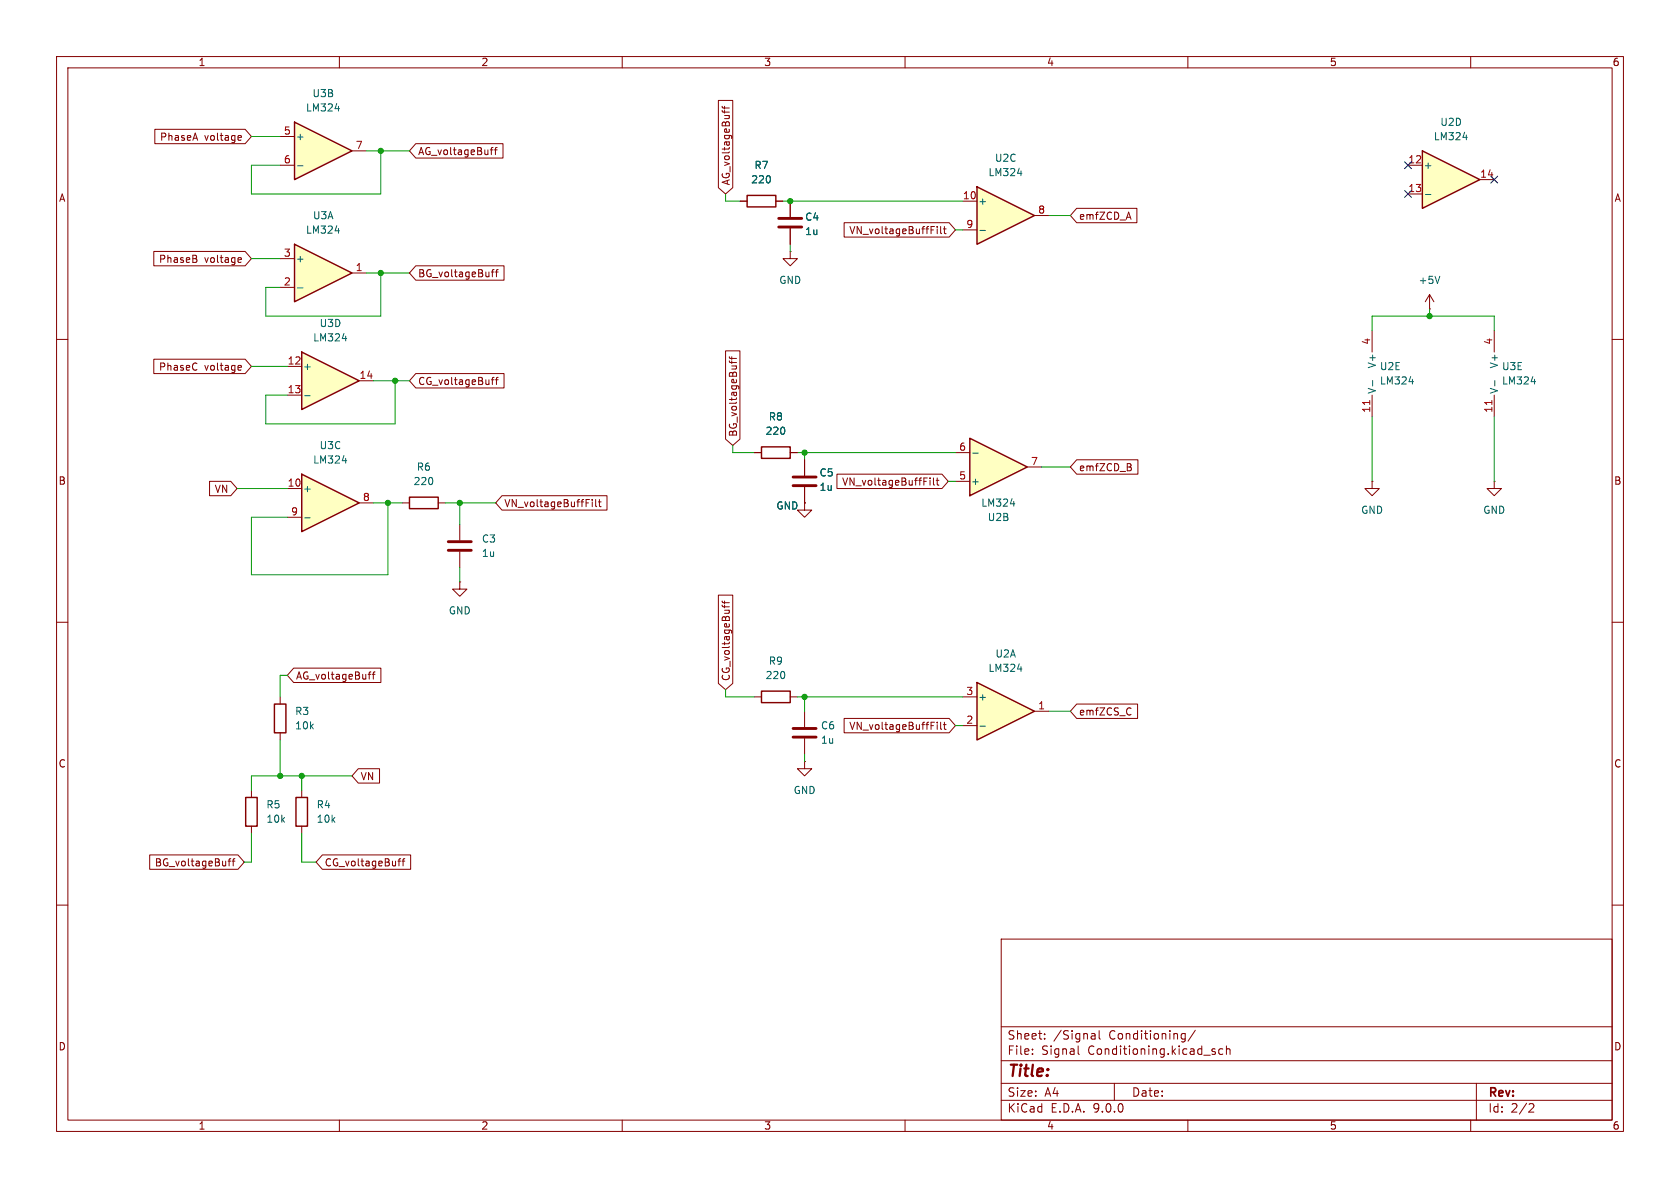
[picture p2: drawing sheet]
<svg xmlns="http://www.w3.org/2000/svg" width="297mm" height="210mm" viewBox="0 0 297 210" stroke-linecap="round" stroke-linejoin="round" font-family="sans-serif">
<g fill="none" stroke="#840000" stroke-width=".18">
<path d="M10 10h277v190h-277zM12 12h273v186h-273zM60 10v2M110 10v2M160 10v2M210 10v2M260 10v2M130.8 35.6h1.3M137.2 35.6h1.2M10 60h2M285 60h2M142.2 81.3v2.8"/>
<path d="M142.2 86.1v2.8M10 110h2M285 110h2M44.4 139.7v1.3M44.4 146.1v1.2M10 160h2M177 166h108v32h-108zM285 160h2M60 198v2M110 198v2M160 198v2M177 194.5h108"/>
<path d="M177 191.5h108M177 187.5h108M177 181.5h108M182.5 186.3v.1M182.5 185.5v.1M184.7 183.6v.1M184.7 182.8v.1M190.6 184.9v1.3l.2 .2M193.1 182.7h.3l.2 .2v.8M193.6 183.6l-.5 .1M193.6 183.1h-.5M194.3 182.2v1.3l.2 .2"/>
<path d="M197 191.5v3M209 182.8h.5M209 183.6h.5M209.5 182.7v1.2l-.1 .2-.4 .1M210 198v2M211.3 182.1l-1.3 2M214.5 185.9l.3 .1 .1 .2-.2 .2h-.3M214.5 185.4l.3 .1M216.2 185.5l-.5-.1-.2 .3v.4l.1 .2h.6M216.8 185.5l.2-.1 .4 .1 .1 .9M216.8 184.9v1.5M260 198v2"/>
<path d="M261 191.5v6.5M270.5 195.1l.5 .1 .2 .3-1 1.1h1"/>
</g>
<path d="M132.1 34.5h5.1v2.1h-5.1zM43.4 141h2.1v5.1h-2.1z" fill="none" stroke="#840000" stroke-width=".25"/>
<path d="M140.2 84.3h4.1M140.2 85.9h4.1" fill="none" stroke="#840000" stroke-width=".51"/>
<path d="M52.1 43.2l10.1 5.1-10.1 5z" fill="#ffffc2"/>
<path d="M52.1 43.2l10.1 5.1-10.1 5zM134.6 79h5.1v2h-5.1z" fill="none" stroke="#840000" stroke-width=".25"/>
<path d="M49.5 45.7h2.6M49.5 50.8h2.6M62.2 48.3h2.6M133.3 80h1.3M139.7 80h1.3M142.2 88.9v1.3h1.3l-1.3 1.2-1.2-1.2h1.2M142.2 88.9h.1" fill="none" stroke="#840000" stroke-width=".18"/>
<path d="M52.6 50.9h1M59.2 40.8h.8" fill="none" stroke="#006464" stroke-width=".18"/>
<path d="M172.7 33l10.2 5.1-10.2 5.1z" fill="#ffffc2"/>
<path d="M172.7 33l10.2 5.1-10.2 5.1zM134.6 122.2h5.1v2h-5.1z" fill="none" stroke="#840000" stroke-width=".25"/>
<path d="M170.2 35.6h2.5M182.9 38.1h2.5M170.2 40.6h2.5M133.3 123.2h1.3M139.7 123.2h1.3M142.2 134.6v1.3h1.3l-1.3 1.3-1.2-1.3h1.2M142.2 134.6h.1M142.2 125.7v2.8M142.2 130.6v2.8" fill="none" stroke="#840000" stroke-width=".18"/>
<path d="M179.9 30.6h.8M173.2 40.7h1" fill="none" stroke="#006464" stroke-width=".18"/>
<path d="M140.2 128.8h4.1M140.2 130.3h4.1" fill="none" stroke="#840000" stroke-width=".51"/>
<path d="M53.3 62.2l10.2 5.1-10.2 5.1z" fill="#ffffc2"/>
<path d="M53.3 62.2l10.2 5.1-10.2 5.1z" fill="none" stroke="#840000" stroke-width=".25"/>
<path d="M252.7 54.6h.1M252.7 52.1l-.7 1.2M252.7 52.1l.8 1.2M252.7 52.1v2.5M50.8 64.8h2.5M50.8 69.9h2.5M63.5 67.3h2.5" fill="none" stroke="#840000" stroke-width=".18"/>
<path d="M60.5 59.8h.8M254.5 48.8l-.4 1.3M53.9 69.9h.9" fill="none" stroke="#006464" stroke-width=".18"/>
<path d="M251.5 26.7l10.1 5.1-10.1 5z" fill="#ffffc2"/>
<path d="M251.5 26.7l10.1 5.1-10.1 5z" fill="none" stroke="#840000" stroke-width=".25"/>
<path d="M248.9 29.2h2.6M248.9 34.3h2.6M261.6 31.8h2.6" fill="none" stroke="#840000" stroke-width=".18"/>
<path d="M252 34.4h1M258.6 24.3h.8" fill="none" stroke="#006464" stroke-width=".18"/>
<path d="M172.7 120.7l10.2 5-10.2 5.1z" fill="#ffffc2"/>
<path d="M48.5 124.5h2v5h-2zM172.7 120.7l10.2 5-10.2 5.1z" fill="none" stroke="#840000" stroke-width=".25"/>
<path d="M139.7 35.6v2.8M139.7 44.5v1.2h1.3l-1.3 1.3-1.3-1.3h1.3M139.7 44.5h.1M139.7 40.4v2.8M81.3 92.7v2.8M81.3 97.5v2.8M49.5 123.2v1.3M49.5 129.5v1.3M170.2 123.2h2.5M170.2 128.3h2.5M182.9 125.7h2.5" fill="none" stroke="#840000" stroke-width=".18"/>
<path d="M179.9 118.3h.8M173.2 128.4h1" fill="none" stroke="#006464" stroke-width=".18"/>
<path d="M137.7 38.6h4M137.7 40.1h4M79.2 95.8h4.1M79.2 97.3h4.1" fill="none" stroke="#840000" stroke-width=".51"/>
<path d="M171.4 77.5l10.2 5.1-10.2 5z" fill="#ffffc2"/>
<path d="M171.4 77.5l10.2 5.1-10.2 5z" fill="none" stroke="#840000" stroke-width=".25"/>
<path d="M168.9 85.1h2.5M168.9 80h2.5M181.6 82.6h2.5" fill="none" stroke="#840000" stroke-width=".18"/>
<path d="M172 80.1h.9M178.6 89.1h.8" fill="none" stroke="#006464" stroke-width=".18"/>
<path d="M53.3 83.8l10.2 5.1-10.2 5.1z" fill="#ffffc2"/>
<path d="M53.3 83.8l10.2 5.1-10.2 5.1zM72.4 87.9h5.1v2h-5.1z" fill="none" stroke="#840000" stroke-width=".25"/>
<g fill="none" stroke="#840000" stroke-width=".18">
<path d="M242.6 58.4v3.8M264.2 58.4v3.8M242.6 69.9v3.8M264.2 69.9v3.8M50.8 86.4h2.5M50.8 91.4h2.5M63.5 88.9h2.5M71.1 88.9h1.3M77.5 88.9h1.2M242.6 85.1v1.3h1.2l-1.2 1.2-1.3-1.2h1.3M242.6 85.1h.1M264.2 85.1v1.3h1.2l-1.2 1.2-1.3-1.2h1.3"/>
<path d="M264.2 85.1h.1M81.3 102.9v1.2h1.2l-1.2 1.3-1.3-1.3h1.3M81.3 102.9h.1"/>
</g>
<path d="M242.7 67.3v.9M249.1 67.5h.8M264.3 67.3v.9M270.7 67.5h.8M53.9 91.5h.9M60.5 81.4h.8" fill="none" stroke="#006464" stroke-width=".18"/>
<path d="M242.2 70.8v.7M263.7 70.8v.7" fill="none" stroke="#a90000" stroke-width=".18"/>
<path d="M52.1 21.6l10.1 5.1-10.1 5.1z" fill="#ffffc2"/>
<path d="M52.1 21.6l10.1 5.1-10.1 5.1zM52.3 141h2.1v5.1h-2.1z" fill="none" stroke="#840000" stroke-width=".25"/>
<g fill="none" stroke="#840000" stroke-width=".18">
<path d="M127 17.8h2.5v15.4l-1.2 1.1-1.3-1.1zM127.7 18.8l.2 .3h1M127.7 19.5l.2 .3h1M128.1 18.8v.5M128.1 19.5v.5M27.4 22.9h15.9l1.1 1.2-1.1 1.3h-15.9zM42.3 24h.3l.1 .3-.6 .1M42.6 24.7l-.3 .1M49.5 24.1h2.6M49.5 29.2h2.6M62.2 26.7h2.6M73.5 25.4h15.4v2.5h-15.4l-1.1-1.2z"/>
<path d="M86.7 26.5h.5M87.2 26.1l-.3 .2v1M87.4 26.5h.5M87.9 26.1l-.3 .2v1M130.8 35.6h1.3M137.2 35.6h1.2M139.7 35.6v2.8M149.2 39.4h18.6l1.1 1.2-1.1 1.3h-18.6zM190.3 36.8h10.7v2.6h-10.7l-1.1-1.3zM27.2 44.4h16.1l1.1 1.3-1.1 1.3h-16.1zM34.7 45.8l.1 .2-.1 .3M34.7 45.2v.4"/>
<path d="M42.3 45.5l.3 .1 .1 .2-.6 .2M42.6 46.3l-.3 .1M73.5 47h15.6v2.5h-15.6l-1.1-1.2zM86.9 48.1h.4M87.3 47.7l-.3 .1v1.1M87.6 48.1h.5M88.1 47.7l-.3 .1v1.1M139.7 40.4v2.8M165.7 40v.2M165.7 40.5v.8M166.3 40v1.1l.2 .2M166.8 40.5h.5"/>
<path d="M167 40v1.1l.3 .2M27.2 63.5h16.1l1.1 1.3-1.1 1.2h-16.1zM42.3 64.6l.3 .1 .1 .2-.6 .1M42.6 65.4h-.3M73.5 66h15.6v2.6h-15.6l-1.1-1.3zM86.9 67.1h.4M87.3 66.7l-.3 .2v1.1M87.6 67.1h.5M88.1 66.7l-.3 .2v1.1M128.3 62h2.5v15.6l-1.3 1.1-1.2-1.1zM128.9 63.8l.2 .3h1.1M128.9 63.1l.2 .3h1.1"/>
<path d="M129.4 63.1v.4M129.4 63.8v.5M37 85.1h3.8l1.1 1.3-1.1 1.2h-3.8zM88.7 87.6h18.6v2.6h-18.6l-1.1-1.3zM104.7 88.3v.1M104.7 88.7v.9M105.3 88.3v1.1l.2 .2M105.8 88.7h.5M106 88.3v1.1l.3 .2M133.3 80h1.3M139.7 80h1.3M142.2 88.9h.1"/>
<path d="M142.2 81.3v2.8M142.2 86.1v2.8M148 83.8h18.5l1.1 1.3-1.1 1.3h-18.5zM164.4 84.5v.1M164.4 84.9v.9M165 84.5v1.1l.2 .2M165.5 84.9h.5M165.7 84.5v1.1l.3 .2M190.3 81.3h10.9v2.5h-10.9l-1.1-1.2zM200 82.7v.4M51.9 118.1h15.4v2.6h-15.4l-1.1-1.3zM65.1 119.2h.5"/>
<path d="M65.6 118.8l-.3 .2v1.1M65.8 119.2h.5M66.3 118.8l-.3 .2v1.1M127 105.2h2.5v15.6l-1.2 1.1-1.3-1.1zM127.7 107l.2 .3h1M127.7 106.2l.2 .3h1M128.1 106.2v.5M128.1 107v.4M53.3 139.7v1.3M63.3 135.9h3.8v2.5h-3.8l-1.1-1.2zM149.2 127h18.6l1.1 1.3-1.1 1.2h-18.6zM165.7 127.7v.1"/>
<path d="M165.7 128.1v.8M166.3 127.7v1.1l.2 .1M166.8 128.1h.5M167 127.7v1.1l.3 .1M190.3 124.5h10.8v2.5h-10.8l-1.1-1.3zM26.5 151.1h15.6l1.1 1.3-1.1 1.3h-15.6zM40.3 152.2h.5M40.8 151.8l-.3 .2v1.1M41 152.2h.5M41.5 151.8l-.3 .2v1.1M53.3 146.1v1.2M57 151.1h15.6v2.6h-15.6l-1.1-1.3z"/>
<path d="M70.4 152.2h.4M70.8 151.8l-.3 .2v1.1M71.1 152.2h.5M71.6 151.8l-.3 .2v1.1"/>
</g>
<path d="M59.2 19.2h.8M52.6 29.3h1" fill="none" stroke="#006464" stroke-width=".18"/>
<g fill="none" stroke="#009600" stroke-width=".18">
<path d="M44.4 24.1h5.1M64.8 26.7h7.6M67.3 26.7v7.6h-22.9v-5.1h5.1M128.3 34.3v1.3h2.5M138.4 35.6h31.8M185.4 38.1h3.8M44.4 45.7h5.1M64.8 48.3h7.6M67.3 48.3v7.6h-20.3v-5.1h2.5M139.7 43.2v1.3M168.9 40.6h1.3M242.6 58.4v-2.5h21.6v2.5"/>
<path d="M252.7 54.6v1.3M44.4 64.8h6.4M66 67.3h6.4M69.8 67.3v7.6h-22.8v-5h3.8M129.5 78.7v1.3h3.8M242.6 73.7v11.4M264.2 73.7v11.4M41.9 86.4h8.9M66 88.9h5.1M68.6 88.9v12.7h-24.2v-10.2h6.4M78.7 88.9h8.9M81.3 88.9v3.8"/>
<path d="M141 80h27.9M142.2 80v1.3M167.6 85.1h1.3M184.1 82.6h5.1M50.8 119.4h-1.3v3.8M81.3 100.3v2.6M49.5 130.8v6.4M53.3 137.2v2.5M62.2 137.2h-17.8v2.5M128.3 121.9v1.3h5M141 123.2h29.2M142.2 123.2v2.5"/>
<path d="M142.2 133.4v1.2M168.9 128.3h1.3M185.4 125.7h3.8M44.4 147.3v5.1h-1.2M53.3 147.3v5.1h2.6"/>
</g>
<path d="M248.3 33.7l1.2 1.2M248.3 28.6l1.2 1.2M249.5 33.7l-1.2 1.2M249.5 28.6l-1.2 1.2M263.6 31.1l1.2 1.3M264.8 31.1l-1.2 1.3" fill="none" stroke="#000084" stroke-width=".18"/>
<g fill="#009600" stroke="#009600" stroke-width=".18">
<circle cx="252.7" cy="55.9" r=".46"/>
<circle cx="139.7" cy="35.6" r=".46"/>
<circle cx="53.3" cy="137.2" r=".46"/>
<circle cx="49.5" cy="137.2" r=".46"/>
<circle cx="81.3" cy="88.9" r=".46"/>
<circle cx="67.3" cy="48.3" r=".46"/>
<circle cx="67.3" cy="26.7" r=".46"/>
<circle cx="68.6" cy="88.9" r=".46"/>
<circle cx="69.8" cy="67.3" r=".46"/>
<circle cx="142.2" cy="123.2" r=".46"/>
<circle cx="142.2" cy="80" r=".46"/>
</g>
<text font-size="2.8" fill="#840000" x="178" y="190.9">Title:</text>
<g font-size="2.1" fill="#840000">
<text x="178" y="184">Sheet:</text>
<text x="186.2" y="184">/Signal</text>
<text x="196.1" y="184">Conditioning/</text>
<text x="178" y="186.7">File:</text>
<text x="184.1" y="186.7">Signal</text>
<text x="192.4" y="186.7">Conditioning.kicad_sch</text>
<text x="178" y="196.9">KiCad</text>
<text x="178" y="194.1">Size:</text>
<text x="184.7" y="194.1">A4</text>
<text x="185.7" y="196.9">E.D.A.</text>
<text x="193.3" y="196.9">9.0.0</text>
<text x="200" y="194.1">Date:</text>
<text x="263" y="194.3">Rev:</text>
<text x="263" y="196.9">Id:</text>
<text x="267.1" y="196.9">2/2</text>
</g>
<g font-size="1.8" fill="#840000">
<text x="35" y="11.9">1</text>
<text x="85" y="11.9">2</text>
<text x="135" y="11.9">3</text>
<text x="185" y="11.9">4</text>
<text x="235" y="11.9">5</text>
<text x="285" y="11.9">6</text>
<text x="28.2" y="25.1">PhaseA</text>
<text x="36.1" y="25.1">voltage</text>
<text x="73.8" y="27.6">AG_voltageBuff</text>
<text x="10.3" y="35.9">A</text>
<text x="129.2" y="32.9" transform="rotate(-90 129.2 32.9)">AG_voltageBuff</text>
<text x="285.3" y="35.9">A</text>
<text x="150" y="41.6">VN_voltageBuffFilt</text>
<text x="190.7" y="39.1">emfZCD_A</text>
<text x="28" y="46.7">PhaseB</text>
<text x="36.1" y="46.7">voltage</text>
<text x="73.8" y="49.2">BG_voltageBuff</text>
<text x="28" y="65.7">PhaseC</text>
<text x="36.1" y="65.7">voltage</text>
<text x="73.8" y="68.3">CG_voltageBuff</text>
<text x="130.5" y="77.3" transform="rotate(-90 130.5 77.3)">BG_voltageBuff</text>
<text x="190.7" y="83.5">emfZCD_B</text>
<text x="10.3" y="85.9">B</text>
<text x="37.9" y="87.3">VN</text>
<text x="89.1" y="89.9">VN_voltageBuffFilt</text>
<text x="148.8" y="86">VN_voltageBuffFilt</text>
<text x="285.3" y="85.9">B</text>
<text x="52.2" y="120.3">AG_voltageBuff</text>
<text x="129.2" y="120.5" transform="rotate(-90 129.2 120.5)">CG_voltageBuff</text>
<text x="150" y="129.2">VN_voltageBuffFilt</text>
<text x="190.7" y="126.7">emfZCS_C</text>
<text x="10.3" y="135.9">C</text>
<text x="285.3" y="135.9">C</text>
<text x="63.7" y="138.1">VN</text>
<text x="27.3" y="153.4">BG_voltageBuff</text>
<text x="57.3" y="153.4">CG_voltageBuff</text>
<text x="10.3" y="185.9">D</text>
<text x="285.3" y="185.9">D</text>
<text x="35" y="199.9">1</text>
<text x="85" y="199.9">2</text>
<text x="135" y="199.9">3</text>
<text x="185" y="199.9">4</text>
<text x="235" y="199.9">5</text>
<text x="285" y="199.9">6</text>
</g>
<g font-size="1.8" fill="#006464">
<text x="55.1" y="17.4">U3B</text>
<text x="54" y="19.9">LM324</text>
<text x="254.5" y="22.5">U2D</text>
<text x="52.2" y="25">+</text>
<text x="175.8" y="28.8">U2C</text>
<text x="253.4" y="25">LM324</text>
<text x="132.7" y="32.6">220</text>
<text x="133.3" y="30.1">R7</text>
<text x="174.6" y="31.3">LM324</text>
<text x="251.6" y="30.1">+</text>
<text x="54" y="41.5">LM324</text>
<text x="55.2" y="39">U3A</text>
<text x="142.2" y="39.2">C4</text>
<text x="142.2" y="41.8">1u</text>
<text x="172.8" y="36.4">+</text>
<text x="52.2" y="46.6">+</text>
<text x="137.7" y="50.4">GND</text>
<text x="250.7" y="50.4">+5V</text>
<text x="56.4" y="58">U3D</text>
<text x="53.5" y="65.6">+</text>
<text x="55.3" y="60.6">LM324</text>
<text x="243.4" y="65.2" transform="rotate(-90 243.4 65.2)">V+</text>
<text x="243.8" y="65.6">U2E</text>
<text x="265" y="65.2" transform="rotate(-90 265 65.2)">V+</text>
<text x="265.4" y="65.6">U3E</text>
<text x="243.4" y="69.7" transform="rotate(-90 243.4 69.7)">V-</text>
<text x="243.8" y="68.2">LM324</text>
<text x="265" y="69.7" transform="rotate(-90 265 69.7)">V-</text>
<text x="265.4" y="68.2">LM324</text>
<text x="135.2" y="77.1">220</text>
<text x="135.8" y="74.5">R8</text>
<text x="55.3" y="82.1">LM324</text>
<text x="56.4" y="79.6">U3C</text>
<text x="73.6" y="83.4">R6</text>
<text x="53.5" y="87.2">+</text>
<text x="73" y="86">220</text>
<text x="144.8" y="84.4">C5</text>
<text x="144.8" y="87">1u</text>
<text x="171.6" y="86">+</text>
<text x="173.4" y="89.8">LM324</text>
<text x="137.2" y="90.3">GND</text>
<text x="174.5" y="92.3">U2B</text>
<text x="240.5" y="91">GND</text>
<text x="262.1" y="91">GND</text>
<text x="85.1" y="96.1">C3</text>
<text x="85.1" y="98.7">1u</text>
<text x="79.2" y="108.8">GND</text>
<text x="135.8" y="117.7">R9</text>
<text x="174.6" y="119">LM324</text>
<text x="175.9" y="116.4">U2A</text>
<text x="135.2" y="120.2">220</text>
<text x="172.8" y="124.1">+</text>
<text x="52.1" y="126.6">R3</text>
<text x="52.1" y="129.1">10k</text>
<text x="145" y="129.1">C6</text>
<text x="145" y="131.7">1u</text>
<text x="47" y="143.1">R5</text>
<text x="55.9" y="143.1">R4</text>
<text x="140.2" y="140.6">GND</text>
<text x="47" y="145.6">10k</text>
<text x="55.9" y="145.6">10k</text>
</g>
<g font-size="1.8" fill="#a90000">
<text x="50.1" y="23.9">5</text>
<text x="50.1" y="29">6</text>
<text x="62.8" y="26.4">7</text>
<text x="248.9" y="29">12</text>
<text x="170.1" y="35.3">10</text>
<text x="248.9" y="34">13</text>
<text x="261.6" y="31.5">14</text>
<text x="170.7" y="40.4">9</text>
<text x="183.4" y="37.8">8</text>
<text x="50.1" y="45.5">3</text>
<text x="50.1" y="50.5">2</text>
<text x="62.8" y="48">1</text>
<text x="50.8" y="64.5">12</text>
<text x="242.3" y="61" transform="rotate(-90 242.3 61)">4</text>
<text x="263.9" y="61" transform="rotate(-90 263.9 61)">4</text>
<text x="50.8" y="69.6">13</text>
<text x="63.5" y="67.1">14</text>
<text x="242.3" y="73.1" transform="rotate(-90 242.3 73.1)">11</text>
<text x="263.9" y="73.1" transform="rotate(-90 263.9 73.1)">11</text>
<text x="169.5" y="79.8">6</text>
<text x="182.2" y="82.3">7</text>
<text x="50.8" y="86.1">10</text>
<text x="64.1" y="88.6">8</text>
<text x="169.5" y="84.8">5</text>
<text x="51.4" y="91.2">9</text>
<text x="170.7" y="122.9">3</text>
<text x="183.4" y="125.5">1</text>
<text x="170.7" y="128">2</text>
</g>
</svg>
